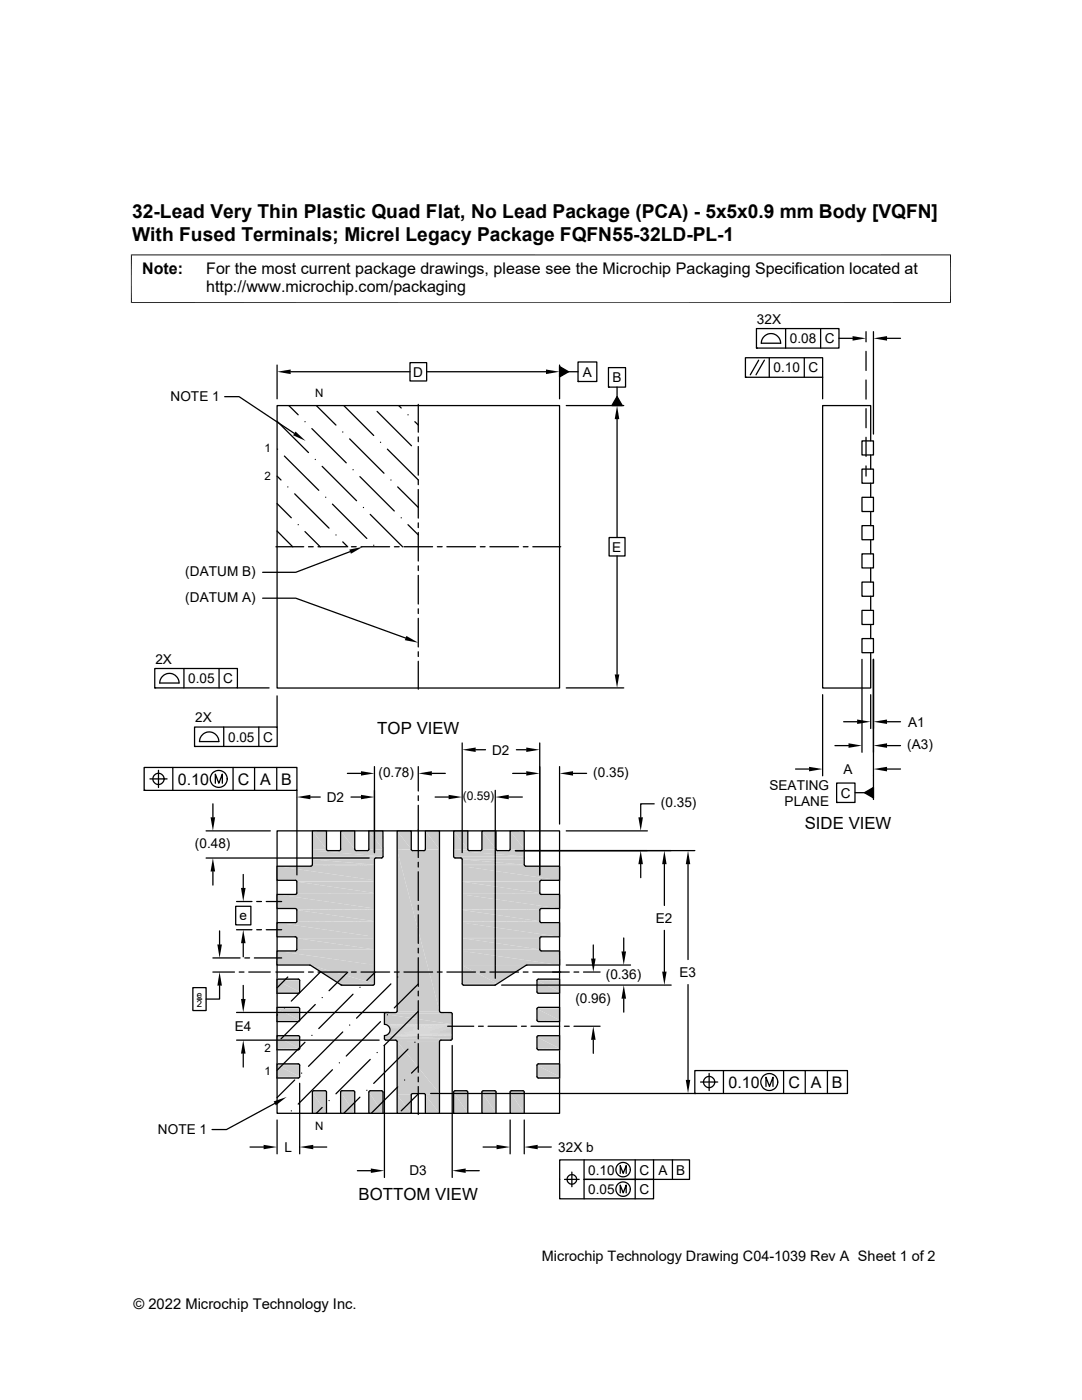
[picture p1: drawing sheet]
<svg xmlns="http://www.w3.org/2000/svg" width="216mm" height="279mm" viewBox="0 0 216 279" stroke-linecap="round" stroke-linejoin="round" font-family="sans-serif">
<g fill="none" stroke="#000" stroke-width=".25">
<path d="M55.3 80.9h56.4v56.4h-56.4zM55.3 95l.8 .8M55.3 84.1l6.3 6.2M55.4 89.6h.1M56.7 91l6.9 6.9M57.4 97.2h.1M57.6 80.9l1.9 1.9M58.8 98.6l6.9 6.8M60.9 84.2h.1M62.2 85.5l6.9 6.9M62.9 91.7h.1M63.1 80.9l3.9 3.9"/>
<path d="M64.3 93.1l6.8 6.8M65 99.2h.1M68.4 86.2h.1M68.6 80.9l6 6M69.8 87.6l6.8 6.8M70.4 93.7h.1M71.8 95.1l6.9 6.9M75.2 82.1l6.9 6.9M75.9 88.3h.1M77.3 89.6l6.2 6.2M78 95.8h.1M79.4 97.2l4.1 4.1"/>
<path d="M79.6 80.9l.5 .5M81.4 82.8h.1M82.8 84.2l.7 .6M172 99.3h2.3v2.8h-2.3zM172 93.6h2.3v2.8h-2.3zM172 88h2.3v2.8h-2.3zM173.7 88v-7.1h-9.6v56.4h9.6v-7M173.7 90.8v2.8M173.7 96.4v2.9M55.3 106l3.1 3.1M55.3 100.5l2.8 2.8M59.5 104.7h.1"/>
<path d="M60.9 106.1l3 3M66.3 100.6l6.9 6.9M67 106.8h.1M68.4 108.1l1 1M72.5 101.3h.1M73.9 102.7l6.4 6.4M74.6 108.8h.1M80.1 103.3h.1M81.4 104.7l2.1 2.1M172 116.2h2.3v2.8h-2.3zM172 110.5h2.3v2.8h-2.3zM172 104.9h2.3v2.8h-2.3z"/>
<path d="M173.7 102.1v2.8M173.7 107.7v2.8M173.7 113.3v2.9M173.7 119v2.8M172 127.4h2.3v2.9h-2.3zM172 121.8h2.3v2.8h-2.3zM173.7 124.6v2.8M55.3 165.8h56.4v56.4h-56.4z"/>
</g>
<path d="M62.3 165.8h2.9M101.8 165.8h2.8" fill="none" stroke="#ccc" stroke-width=".2"/>
<g fill="#ccc">
<path d="M101.8 165.8l2.8 3.7h-2.8z"/>
<path d="M101.8 165.8h2.8v3.7z"/>
<path d="M96.2 165.8l2.8 3.7h-2.8z"/>
<path d="M96.2 165.8h2.8v3.7z"/>
<path d="M90.5 165.8l2.8 3.7h-2.8z"/>
<path d="M90.5 165.8h2.8v3.7z"/>
<path d="M84.9 165.8l2.8 3.7h-2.8z"/>
<path d="M84.9 165.8h2.8v3.7z"/>
<path d="M79.2 165.8l2.9 3.7h-2.9z"/>
<path d="M79.2 165.8h2.9v3.7z"/>
<path d="M73.6 165.8l2.8 3.7h-2.8z"/>
<path d="M73.6 165.8h2.8v3.7z"/>
<path d="M68 165.8l2.8 3.7h-2.8z"/>
<path d="M68 165.8h2.8v3.7z"/>
<path d="M62.3 165.8l2.9 3.7h-2.9z"/>
<path d="M62.3 165.8h2.9v3.7z"/>
</g>
<g fill="none" stroke="#ccc" stroke-width=".2">
<path d="M62.3 169.5h2.9M62.3 169.6h2.9M62.3 169.6l3 .1M62.3 169.7h3M62.3 169.7l3.1 .1M67.7 169.8h3.4M67.8 169.7h3.2M67.9 169.7h3M67.9 169.6h2.9M68 169.5h2.8M70.8 169.6h-2.9M73.3 169.8h3.1"/>
<path d="M73.5 169.7h2.9M73.6 169.6h2.8M73.6 169.5h2.8M76.4 169.7h-3M79.2 169.5h2.9M79.2 169.6h2.9M79.2 169.6l3 .1M79.2 169.7h3.1M79.2 169.7l3.1 .1M84.6 169.8h3.1M84.7 169.7h3M84.8 169.7h2.9"/>
<path d="M84.8 169.6h2.9M84.9 169.6h2.8M84.9 169.5h2.8M90.5 169.5h2.8M90.5 169.6h2.9M90.5 169.6l2.9 .1M90.5 169.7h3M90.5 169.7l3.1 .1M95.9 169.8h3.4M96 169.7h3.2M96.1 169.7h3M96.1 169.6h2.9"/>
<path d="M96.1 169.5h2.9M96.2 169.5h2.8M101.5 169.8h3.1M101.6 169.7h3M101.7 169.7h2.9M101.7 169.6h2.9M101.8 169.6h2.8M101.8 169.5h2.8"/>
</g>
<g fill="#ccc">
<path d="M90.5 169.8l14.1 1.1h-14.1z"/>
<path d="M90.5 169.8h14.1v1.1z"/>
<path d="M62.3 169.8l14.1 1.1h-14.1z"/>
<path d="M62.3 169.8h14.1v1.1z"/>
</g>
<g fill="none" stroke="#ccc" stroke-width=".2">
<path d="M62.3 171h14.1M62.3 171.1h14.1M62.3 171.3h12.5M62.3 171.4h12.5M62.3 171.4h12.4M62.3 171.5h12.4M74.9 171.3h-12.6M75 171.2h-12.7M76.3 171.2h-14M76.3 171.1l-14 .1M90.5 171h14.1M90.5 171.1h14.1"/>
<path d="M90.6 171.1h14M90.7 171.2h13.9M92 171.2h12.6M92.1 171.3h12.5M92.2 171.4h12.4M92.2 171.5h12.4"/>
</g>
<g fill="#ccc">
<path d="M92.2 171.5l12.4 1.1h-12.4z"/>
<path d="M92.2 171.5h12.4v1.1z"/>
<path d="M62.3 171.5l12.4 1.1h-12.4z"/>
<path d="M62.3 171.5h12.4v1.1z"/>
</g>
<path d="M62.3 172.7h12.4M62.3 172.6h12.4M74.7 172.8h-12.5M74.7 172.9h-12.7M92.2 172.6h12.4M92.2 172.7h12.4M92.2 172.7h12.5M92.2 172.8h12.5M92.2 172.8l12.7 .1" fill="none" stroke="#ccc" stroke-width=".2"/>
<g fill="#ccc">
<path d="M92.2 172.9l19.5 2.8h-19.5z"/>
<path d="M92.2 172.9h19.5v2.8z"/>
<path d="M55.3 172.9l19.4 2.8h-19.4z"/>
<path d="M55.3 172.9h19.4v2.8z"/>
</g>
<path d="M58.9 175.7h15.8M59.1 175.7h15.6M59.1 175.8h15.6M59.2 175.9h15.5M92.2 175.7h15.6M92.2 175.9h15.6M92.2 175.9h15.5M107.8 175.8h-15.6M108 175.7h-15.8" fill="none" stroke="#ccc" stroke-width=".2"/>
<g fill="#ccc">
<path d="M92.2 176l15.5 2.2h-15.5z"/>
<path d="M92.2 176h15.5v2.2z"/>
<path d="M59.2 176l15.5 2.2h-15.5z"/>
<path d="M59.2 176h15.5v2.2z"/>
</g>
<path d="M58.9 178.5h15.8M59.1 178.4h15.6M59.2 178.4h15.5M59.2 178.3h15.5M59.2 178.2h15.5M92.2 178.2h15.5M92.2 178.3h15.5M92.2 178.3h15.6M92.2 178.4h15.6M92.2 178.5h15.8" fill="none" stroke="#ccc" stroke-width=".2"/>
<g fill="#ccc">
<path d="M92.2 178.5l19.5 2.8h-19.5z"/>
<path d="M92.2 178.5h19.5v2.8z"/>
<path d="M55.3 178.5l19.4 2.8h-19.4z"/>
<path d="M55.3 178.5h19.4v2.8z"/>
</g>
<path d="M58.9 181.3h15.8M59.1 181.4h15.6M59.2 181.4h15.5M59.2 181.5h15.5M59.2 181.6h15.5M92.2 181.4h15.6M92.2 181.5h15.6M92.2 181.5h15.5M92.2 181.6h15.5M107.8 181.4h-15.6M108 181.3h-15.8" fill="none" stroke="#ccc" stroke-width=".2"/>
<g fill="#ccc">
<path d="M92.2 181.6l15.5 2.3h-15.5z"/>
<path d="M92.2 181.6h15.5v2.3z"/>
<path d="M59.2 181.6l15.5 2.3h-15.5z"/>
<path d="M59.2 181.6h15.5v2.3z"/>
</g>
<path d="M58.9 184.1h15.8M59.1 184.1h15.6M59.2 184h15.5M59.2 183.9h15.5M92.2 183.9h15.5M92.2 184h15.6M92.2 184.1h15.6M92.2 184.1h15.8" fill="none" stroke="#ccc" stroke-width=".2"/>
<g fill="#ccc">
<path d="M92.2 184.1l19.5 2.9h-19.5z"/>
<path d="M92.2 184.1h19.5v2.9z"/>
<path d="M55.3 184.1l19.4 2.9h-19.4z"/>
<path d="M55.3 184.1h19.4v2.9z"/>
</g>
<path d="M58.9 187h15.8M59.1 187h15.6M59.2 187.1h15.5M59.2 187.2h15.5M92.2 187.1h15.6M92.2 187.2h15.5M107.8 187h-15.6M108 187h-15.8" fill="none" stroke="#ccc" stroke-width=".2"/>
<g fill="#ccc">
<path d="M92.2 187.2l15.5 2.3h-15.5z"/>
<path d="M92.2 187.2h15.5v2.3z"/>
<path d="M59.2 187.2l15.5 2.3h-15.5z"/>
<path d="M59.2 187.2h15.5v2.3z"/>
</g>
<path d="M58.9 189.8h15.8M59.1 189.7h15.6M59.2 189.7h15.5M59.2 189.6h15.5M59.2 189.5h15.5M92.2 189.5h15.5M92.2 189.6h15.5M92.2 189.6h15.6M92.2 189.7h15.6M92.2 189.7l15.8 .1" fill="none" stroke="#ccc" stroke-width=".2"/>
<g fill="#ccc">
<path d="M92.2 189.8l19.5 2.8h-19.5z"/>
<path d="M92.2 189.8h19.5v2.8z"/>
<path d="M55.3 189.8l19.4 2.8h-19.4z"/>
<path d="M55.3 189.8h19.4v2.8z"/>
</g>
<path d="M55.3 195.4h4.3M55.3 195.4l4.4 .1M55.3 195.5h4.4M55.3 195.5h4.5M55.3 195.6h4.5M61.8 192.6h12.9M105.1 192.6h-12.9M107.1 195.6l4.6 .1M107.2 195.6h4.5M107.2 195.5h4.5M107.3 195.5h4.4M107.3 195.4h4.4" fill="none" stroke="#ccc" stroke-width=".2"/>
<g fill="#ccc">
<path d="M92.2 192.6l7.1 3.7h-7.1z"/>
<path d="M92.2 192.6h12.8l-5.7 3.7z"/>
<path d="M62 192.6l12.7 3.7h-7z"/>
<path d="M62 192.6h12.7v3.7z"/>
</g>
<path d="M67.7 196.4h7M67.8 196.4h6.9M67.9 196.5h6.8M68 196.5h6.7M68.1 196.6h6.5M92.2 196.4h7.1M92.2 196.4h7M92.2 196.5h6.9M92.3 196.5h6.7M92.4 196.6h6.5" fill="none" stroke="#ccc" stroke-width=".2"/>
<g fill="#ccc">
<path d="M107.1 195.7l4.6 2.3h-4.6z"/>
<path d="M107.1 195.7h4.6v2.3z"/>
<path d="M55.3 195.7l4.5 2.3h-4.5z"/>
<path d="M55.3 195.7h4.5v2.3z"/>
</g>
<g fill="none" stroke="#ccc" stroke-width=".2">
<path d="M55.3 198.1h4.4M55.3 198.2h4.3M59.7 198.2h-4.4M59.8 198.1h-4.5M59.8 198h-4.5M107.1 198h4.6M107.2 198.1h4.5M107.3 198.2h4.4M107.4 198.2h4.3M55.3 201.1h4.3M55.3 201.1h4.4M55.3 201.2h4.5"/>
<path d="M55.3 201.2l4.5 .1M55.3 201.3h4.5M107.1 201.3h4.6M107.2 201.2h4.5M107.2 201.1h4.5M107.3 201.1h4.4M107.4 201.1h4.3"/>
</g>
<g fill="#ccc">
<path d="M79.2 169.8l8.5 32h-8.5z"/>
<path d="M79.2 169.8h8.5v32z"/>
</g>
<path d="M76.7 202.3h13.5M76.7 202.2h13.5M76.8 202.2h13.4M76.8 202.1h13.3M76.9 202.1h13.2M79 202.1h8.9M79.1 202h8.7M79.2 202h8.6M79.2 201.9h8.5M79.2 201.8h8.5" fill="none" stroke="#ccc" stroke-width=".2"/>
<g fill="#ccc">
<path d="M107.1 201.3l4.6 2.3h-4.6z"/>
<path d="M107.1 201.3h4.6v2.3z"/>
<path d="M55.3 201.3l4.5 2.3h-4.5z"/>
<path d="M55.3 201.3h4.5v2.3z"/>
</g>
<path d="M55.3 203.6h4.5M55.3 203.7h4.5M55.3 203.8h4.4M59.6 203.9h-4.3M59.7 203.8h-4.4M59.8 203.7l-4.5 .1M107.1 203.6h4.6M107.1 203.7h4.6M107.2 203.7h4.5M107.2 203.8h4.5M107.3 203.8h4.4M107.3 203.9h4.4" fill="none" stroke="#ccc" stroke-width=".2"/>
<g fill="#ccc">
<path d="M76.7 202.4l13.5 2h-13.5z"/>
<path d="M76.7 202.4h13.5v2z"/>
</g>
<g fill="none" stroke="#ccc" stroke-width=".2">
<path d="M55.3 206.7h4.3M55.3 206.7h4.4M55.3 206.8h4.4M55.3 206.8h4.5M55.3 206.9h4.5M76.7 206.7h13.5M76.7 204.4h13.5M76.9 204.5h13.3M76.9 206.6h13.3M77.1 206.5h13.1M77.1 204.6h13.1M77.3 204.7h12.9"/>
<path d="M77.3 206.4h12.9M77.5 204.8h12.7M77.5 206.3h12.7M107.1 206.9h4.6M107.2 206.9h4.5M107.2 206.8h4.5M107.3 206.7h4.4M107.4 206.7h4.3"/>
</g>
<path d="M77.6 205h12.6M77.6 206.1h12.6M77.7 205.9h12.5M77.7 205.2h12.5M77.8 205.7h12.4M77.8 205.4h12.4" fill="none" stroke="#ccc" stroke-width=".21"/>
<g fill="#ccc">
<path d="M76.7 206.7l13.5 .6h-13.5z"/>
<path d="M76.7 206.7h13.5v.6z"/>
</g>
<path d="M76.7 207.3h13.5M76.7 207.4h13.5M76.8 207.5h13.4M76.9 207.5h13.2M79.1 207.6h8.8M79.1 207.7h8.7M79.2 207.7h8.6M79.2 207.8h8.5" fill="none" stroke="#ccc" stroke-width=".2"/>
<g fill="#ccc">
<path d="M107.1 207l4.6 2.2h-4.6z"/>
<path d="M107.1 207h4.6v2.2z"/>
<path d="M55.3 207l4.5 2.2h-4.5z"/>
<path d="M55.3 207h4.5v2.2z"/>
</g>
<g fill="none" stroke="#ccc" stroke-width=".2">
<path d="M55.3 209.3h4.5M55.3 209.4h4.5M55.3 209.4h4.4M55.3 212.3h4.3M55.3 212.3l4.4 .1M55.3 212.4h4.4M55.3 212.4h4.5M55.3 212.5h4.5M59.6 209.5h-4.3M59.7 209.5h-4.4M59.8 209.3h-4.5M107.1 212.5l4.6 .1"/>
<path d="M107.1 209.3h4.6M107.2 212.5h4.5M107.2 212.4h4.5M107.2 209.4h4.5M107.3 209.5h4.4M107.3 212.4h4.4M107.4 212.3h4.3"/>
</g>
<g fill="#ccc">
<path d="M107.1 212.6l4.6 2.3h-4.6z"/>
<path d="M107.1 212.6h4.6v2.3z"/>
<path d="M55.3 212.6l4.5 2.3h-4.5z"/>
<path d="M55.3 212.6h4.5v2.3z"/>
</g>
<g fill="none" stroke="#ccc" stroke-width=".2">
<path d="M55.3 214.9h4.5M55.3 215h4.5M59.6 215.1h-4.3M59.7 215.1h-4.4M59.8 215l-4.5 .1M62.3 217.9h2.9M62.4 217.8h2.7M62.5 217.7h2.5M68 217.9h2.8M68 217.8h2.8M68 217.8h2.7M68.1 217.7h2.6"/>
<path d="M73.6 217.9h2.8M73.6 217.8h2.8M73.7 217.8h2.6M73.7 217.7h2.6M90.5 217.9h2.8M90.5 217.8l2.8 .1M90.6 217.8h2.7M90.6 217.7h2.6M96.2 217.9h2.8M96.2 217.8h2.8M96.2 217.8h2.7M96.3 217.7h2.5"/>
<path d="M101.8 217.9h2.8M101.8 217.8h2.8M101.9 217.8h2.6M101.9 217.7h2.6M107.1 214.9h4.6M107.2 215h4.5M107.3 215.1h4.4"/>
</g>
<g fill="#ccc">
<path d="M79.2 207.9l8.5 10.3h-8.5z"/>
<path d="M79.2 207.9h8.5v10.3z"/>
</g>
<path d="M79.2 218.4h2.9M79.2 218.5h2.9M82.2 218.3l-3 .1M82.3 218.3h-3.1M82.3 218.2l-3.1 .1M84.6 218.2h3.1M84.7 218.3h3M84.8 218.4h2.9M84.9 218.4h2.8M84.9 218.5h2.8" fill="none" stroke="#ccc" stroke-width=".2"/>
<g fill="#ccc">
<path d="M101.8 218l2.8 4.2h-2.8z"/>
<path d="M101.8 218h2.8v4.2z"/>
<path d="M96.2 218l2.8 4.2h-2.8z"/>
<path d="M96.2 218h2.8v4.2z"/>
<path d="M90.5 218l2.8 4.2h-2.8z"/>
<path d="M90.5 218h2.8v4.2z"/>
<path d="M84.9 218.5l2.8 3.7h-2.8z"/>
<path d="M84.9 218.5h2.8v3.7z"/>
<path d="M79.2 218.5l2.9 3.7h-2.9z"/>
<path d="M79.2 218.5h2.9v3.7z"/>
<path d="M73.6 218l2.8 4.2h-2.8z"/>
<path d="M73.6 218h2.8v4.2z"/>
<path d="M68 218l2.8 4.2h-2.8z"/>
<path d="M68 218h2.8v4.2z"/>
<path d="M62.3 218l2.9 4.2h-2.9z"/>
<path d="M62.3 218h2.9v4.2z"/>
</g>
<g fill="none" stroke="#000" stroke-width=".25">
<path d="M44.8 79.2h2.9l11 7.3M55.3 72.9v6.7M58 74.2h23.8M81.8 72.4h3.3v3.6h-3.3zM85.1 74.2h23.8M111.7 73.2l1.8 1-1.8 1zM111.7 72.9v6.7M113.5 74.2h1.8M115.3 72.2h3.8v3.9h-3.8zM115.3 76.1h.1M121.4 73.4h3.4v3.9h-3.4zM121.4 77.3h.1"/>
<path d="M123.1 79.1l1.1 1.8h-2.1zM123.1 77.3v1.8M148.7 71.4h15.4v3.9h-15.4zM148.7 75.3h.1M150.9 65.6h16.5v3.9h-16.5zM150.9 69.5h.1M151.4 71.9l-1.7 2.9M152.5 67.1a1.91 1.91 0 0 1 2.1-.4 1.91 1.91 0 0 1 1.2 1.8h-3.9l.1-.6zM152.5 71.9l-1.6 2.9M153.5 71.4v3.9M156.8 65.6v3.9M160.5 71.4v3.9"/>
<path d="M163.7 65.6v3.9M164.1 75.3v4.3M167.4 67.5h2.7M172.8 66.2v2M172.8 70.1v3.8M172.8 75.8v3.9M174.3 66.2v20.4M177 67.5h2.7M83.5 80.7v5.6M83.5 87.2v1M83.5 89.1v5.7M83.5 95.8v.9"/>
<path d="M83.5 97.7v5.7M113 80.9h11.5M123.1 83.7v23.6M172.8 81.6v3.8M172.8 87.3v3.8M172.8 93v2M52.4 119.4h6.6l21.9 7.9M55.1 109.1h5.5M61.6 109.1h.9M63.5 109.1h5.7M69.9 110.1l-10.9 4.1h-6.6M70.1 109.1h1"/>
<path d="M72 109.1h5.7M78.7 109.1h1M80.6 109.1h5.7M83.5 104.4v.9M83.5 106.3v5.7M83.5 112.9v1M83.5 114.8v5.7M87.3 109.1h.9M89.2 109.1h5.7M95.8 109.1h1M97.7 109.1h5.8M104.4 109.1h1"/>
<path d="M106.3 109.1h5.6M121.5 107.3h3.2v3.7h-3.2zM123.1 111v23.6M30.9 133.4h16.5v3.9h-16.5zM30.9 137.3h.1M32.4 135a1.91 1.91 0 0 1 2.1-.5 1.91 1.91 0 0 1 1.2 1.8h-3.8l.1-.6zM36.7 133.4v3.9M43.7 133.4v3.9M47.3 137.3h6.4M55.3 138.9v6.2M83.5 121.5v.9M83.5 123.4v5.7"/>
<path d="M83.5 130.1v.9M83.5 132v5.5M113 137.3h11.5M164.1 138.6v16.2M172 131.6v18.5M173.7 138.6v6.8M174.3 131.6v28M28.8 153.2h30.4v4.5h-30.4zM28.8 157.7h.1M29.9 155.4h3.4M31.6 153.7v3.5M34.5 153.2v4.5"/>
<path d="M38.8 145.1h16.5v3.9h-16.5zM38.8 149h.1M40.4 146.6a1.91 1.91 0 0 1 2.1-.4 1.91 1.91 0 0 1 1.2 1.8h-3.9l.1-.6zM43 156.3v-1.8l.7 1.8 .7-1.8v1.8M44.6 145.1v3.9M46.5 153.2v4.5M50.8 153.2v4.5M51.6 145.1v3.9M55.2 153.2v4.5M59.2 157.7v16.9M61.9 159.1h2M69.3 154.3h2.7"/>
<path d="M70 159.1h2M74.7 153v17.2M83.5 153v4.9M83.5 158.8v1M86.2 154.3h2.7M86.8 159.1h2.7M92.2 148.3v21.9M94.9 149.6h2M98.8 157.7v37.5M101.5 159.1h2.7M102.3 154.3h2.7M103 149.6h2"/>
<path d="M107.7 148.3v26.3M111.7 153v11.5M114.3 154.3h2.8M158.8 153.5h2.6M166.6 148.8h2.7M166.9 156.3h3.7v3.8h-3.7zM168.3 144h2.7M170.6 158.2h1.9M172.5 158.2l1.8-1v2zM177 144h2.7M177 148.8h2.7M177 153.5h2.7"/>
<path d="M41.1 171.2h32.6M41.1 165.8h12.8M42.5 160.4v2.7M42.5 173.9v2.7M47.2 179.9h3.1M48.5 174.5v2.7M51.2 179.9h1M53.1 179.9h3.1M75 171.2h1.2l.2-.3v-5.1h-2.8v3.7l-.2 .3h-2.4l-.2-.3v-3.7h-2.8v3.7l-.2 .3h-2.4l-.2-.3v-3.7h-2.9v6.8M75 171.2l-.3 .2v25l-.3 .2h-6.3l-6.3-4h-6.5v-2.8h3.7l.2-.3v-2.3l-.1-.2h-3.8v-2.9h3.7l.2-.2v-2.4l-.1-.1-3.8-.1v-2.8h3.7l.2-.2v-2.4l-.1-.2h-3.8v-2.8l6.8-.1 .2-.2M83.5 160.7v10.4M83.5 172.1v.9"/>
<path d="M83.5 174v5.7M90.5 170.9l.2 .3h1.2M96.1 169.5l-.2 .3h-2.3l-.3-.3v-3.7h-2.8v5.1M96.2 169.5v-3.7h2.8v3.7l.2 .3h2.4l.2-.3v-3.7h2.8v6.8l.1 .2 7 .1v2.8h-3.8l-.2 .2v2.4l.2 .2h3.8v2.8h-3.8l-.2 .2v2.4l.2 .2h3.8v2.9h-3.8l-.2 .2v2.3l.2 .3h3.8v2.8h-6.6l-6.4 4h-6.2l-.2-.1-.1-25.1-.3-.2M102.8 169.8h35.8M113 165.8h16.2M127.8 172.5v2.7M130.5 160.4h-2.7v2.7M132.6 172.5v8.2M137.3 172.5v19M166.9 160.1h.1M38.5 197.1h2.6v4.6h-2.6z"/>
<path d="M39.3 199.4h1M42.5 191.2h5.4M42.5 194h4.3M43.8 196.7v2.7h-2.7M43.8 185.8v2.7M47 180.9h3.1v3.7h-3.1zM47.2 185.5h3.1M47.7 194h1M48.5 196.7v2.7M48.5 188.2v2.7M48.9 191.2h.9M49.6 194h4.3"/>
<path d="M50.8 191.2h5.4M51.2 185.5h1M53.1 185.5h3.1M55.1 194h5.5M55.3 195.4l4.4 .1 .1 .1v2.5l-.2 .1h-4.3zM57.4 195l-2.1 2.1M61.6 194h.9M63.5 194h5.7M63.9 194l-5.8 5.8M64.3 199.1h.1M69.4 194l-3.7 3.7M70.1 194h1"/>
<path d="M70.4 198.4l-6.8 6.9M71.8 197h.1M72 194h5.7M74.9 194l-1.7 1.7M78 196.4l-6.9 6.8M78.7 194h1M79.4 195h.1M80.6 194h5.7M83.5 180.7v.9M83.5 182.6v5.7M83.5 189.2v1M83.5 191.1v5.8"/>
<path d="M83.5 197.8v1M83.5 199.7v5.7M83.5 196.4l-4.8 4.7M87.3 194h.9M89.2 194h5.7M95.8 194h1M97.7 194h5.8M100.1 196.6h33.8M104.4 194h1M107.2 195.5l4.5-.1v2.8h-4.3l-.3-.2zM113 192.6h12.8M113.6 194h-7.3"/>
<path d="M114.5 194h1M116.4 194h3.3M118.4 188.6v2.7M124.5 187.2v2.7M124.5 199.3v2.7M132.6 185.7v8.2M137.3 196.5v19M47.2 207.6h28.4M47.2 202.1h30.4M48.5 210.3v2.7M55.3 206.7h4.4l.1 .2v2.5l-.2 .1h-4.3zM55.3 212.3l4.4 .1 .1 .1v2.5l-.2 .1h-4.3z"/>
<path d="M55.4 202.5l-.1 .1M56.7 201.1h.1M58.8 215.5l-3.5 3.6M59.5 201h-4.2v2.9h4.3l.2-.3v-2.3l-.3-.2M59.8 216.2v14.1M60.2 214.2h.1M60.9 208l-5.6 5.6M62.2 206.6h.1M62.4 217.8l2.5-.1 .3 .2v4.3h-2.9zM62.9 200.5l-6.8 6.8M65.7 219.6h.1M66.3 213.5l-6.8 6.8"/>
<path d="M67.7 212.1h.1M68.1 217.8l2.5-.1 .2 .2v4.3h-2.8zM68.4 206l-6.8 6.8M69.8 204.6h.1M71.8 219l-3.2 3.2M73.2 217.6h.1M73.6 218l.2-.3h2.4l.2 .2v4.3h-2.8v-4.2M73.9 211.4l-6.9 6.9M75.2 210.1h.1M75.9 203.9l-6.8 6.9M76.7 208.6v26.4M77.3 202.5h.1"/>
<path d="M79 202.1h-2.1l-.1 .1-.1 2.2a1.12 1.12 0 0 1 1.1 1.1 1.12 1.12 0 0 1-1.1 1.2v.7l.2 .2h2.1l.2 .3M79.2 201.8l-.2 .3M79.2 201.8v-36h2.9v3.7l.2 .3h2.4l.2-.3v-3.7h2.8v36l.3 .3M79.4 216.9l-5.3 5.3M80.7 215.5h.1M81.4 209.4l-6.8 6.8M82.8 208h.1M83.5 201.8l-6.9 6.9M83.5 206.4v.9M83.5 208.3v5.7M83.5 214.9v1M83.5 216.9v5.5"/>
<path d="M83.5 218.3l-3.4 3.4M83.5 212.8l-1.4 1.4M85.9 218.2h52.7M88 202.1h2l.2 .2v5.1l-.2 .2h-2.1l-.2 .3v14.3h-2.8v-3.7l-.2-.3h-2.4l-.2 .2v3.8h-2.9v-14.3M89.3 204.8h5.2M90.2 208.6v26.4M90.5 218l.2-.3h2.4l.2 .1v4.4h-2.8v-4.2M95.5 204.8h.9M96.2 217.8l2.6-.1 .1 .1 .1 4.4h-2.8zM97.4 204.8h5.7M101.9 217.8l2.5-.1 .2 .2v4.3h-2.8zM104.1 204.8h.9"/>
<path d="M106 204.8h5.7M107.2 212.4l4.5-.1v2.8h-4.3l-.3-.2zM107.2 206.8l4.5-.1v2.8h-4.3l-.3-.2zM107.4 201h4.3v2.9h-4.3l-.3-.3v-2.3l.3-.2M112.6 204.8h1M114.5 204.8h5.2M118.4 207.5v2.7M138.6 213.7h30.5v4.5h-30.5zM138.6 218.2h.1M139.8 215.9h3.4M141.5 214.2v3.5M144.4 213.7v4.5"/>
<path d="M152.8 216.8v-1.8l.7 1.8 .7-1.8v1.8M156.4 213.7v4.5M160.7 213.7v4.5M165.1 213.7v4.5M49.9 228.9h2.7M54.8 220.2l-9.6 5.2h-2.9M55.3 223.5v6.8M58.1 221.7h.1M62.5 228.9h2.7M64.3 221l-1.2 1.2M71.3 233.6h2.7M92.9 233.6h2.7"/>
<path d="M96.4 228.9h2.7M101.8 223.5v6.8M104.6 223.5v6.8M107.3 228.9h2.7M112.6 235.4h3M114.1 233.9v2.9M116.5 231.5v3.9h13.9v3.8h-18.7v-7.7h25.9v3.9h-21.1v3.8M123.8 234.2v-1.6l.6 1.6 .5-1.6v1.6M123.8 238.1v-1.6l.6 1.6 .5-1.6v1.6M126.7 231.5v7.7M130.4 231.5v3.9M134.2 231.5v3.9"/>
<circle cx="31.6" cy="155.4" r="1.12"/>
<circle cx="43.6" cy="155.5" r="1.69"/>
<circle cx="141.5" cy="215.9" r="1.12"/>
<circle cx="153.5" cy="215.9" r="1.69"/>
<circle cx="114.1" cy="235.4" r=".96"/>
<circle cx="124.3" cy="237.3" r="1.44"/>
<circle cx="124.3" cy="233.4" r="1.44"/>
</g>
<g fill="#000">
<path d="M55.3 74.2l2.7-.5v1zM108.9 73.7l2.8 .5-2.8 .5zM111.7 73.2l1.8 1-1.8 1zM170.1 67.1l2.7 .4-2.7 .5zM174.3 67.5l2.7-.4v.9zM59 86.1l2 1.9-2.5-1.1zM123.1 80.9l.5 2.8h-.9zM123.1 79.1l1.1 1.8h-2.1zM69.7 109.7l2.7-.6-2.4 1.4zM81.1 126.9l2.4 1.4-2.7-.5zM122.7 134.6h.9l-.5 2.7zM59.2 159.1l2.7-.5v.9z"/>
<path d="M72 158.6l2.7 .5-2.7 .4zM72 153.9l2.7 .4-2.7 .5zM83.5 154.3l2.7-.4v.9zM89.5 158.6l2.7 .5-2.7 .4zM92.2 149.6l2.7-.4v.9zM98.8 159.1l2.7-.5v.9zM105 149.2l2.7 .4-2.7 .5zM105 153.9l2.7 .4-2.7 .5zM111.7 154.3l2.6-.4v.9zM161.4 153l2.7 .5-2.7 .4zM169.3 148.3l2.7 .5-2.7 .4zM171 143.6l2.7 .4-2.7 .5z"/>
<path d="M172.5 158.2l1.8-1v2zM174.3 144l2.7-.4v.9zM174.3 148.8l2.7-.5v.9zM174.3 153.5l2.7-.5v.9zM42 163.1h.9l-.4 2.7zM42.5 171.2l.4 2.7h-.9zM48.1 177.2h.9l-.5 2.7zM127.8 169.8l.5 2.7h-.9zM127.4 163.1h.9l-.5 2.7zM132.6 169.8l.4 2.7h-.9zM137.3 169.8l.4 2.7h-.9zM43.4 188.5h.9l-.5 2.7z"/>
<path d="M43.8 194l.5 2.7h-.9zM48.1 199.4h.9l-.5 2.7zM48.5 185.5l.5 2.7h-.9zM117.9 191.3h1l-.5 2.7zM124.5 196.6l.4 2.7h-.9zM124 189.9h.9l-.4 2.7zM132.1 193.9h.9l-.4 2.7zM48.5 207.6l.5 2.7h-.9zM54.6 219.8l2.6-.9-2.2 1.7zM118.4 204.8l.5 2.7h-1zM136.8 215.5h.9l-.4 2.7zM52.6 228.5l2.7 .4-2.7 .5z"/>
<path d="M59.8 228.9l2.7-.4v.9zM74 233.2l2.7 .4-2.7 .5zM90.2 233.6l2.7-.4v.9zM99.1 228.5l2.7 .4-2.7 .5zM104.6 228.9l2.7-.4v.9z"/>
</g>
<path d="M26.1 50.9h163.7M26.2 50.8v9.7M189.7 50.8v9.7M26.1 60.4h163.7" fill="none" stroke="#000" stroke-width=".2"/>
<g font-size="3.8">
<text x="26.4" y="43.5">32-Lead Very Thin Plastic Quad Flat, No Lead Package (PCA) - 5x5x0.9 mm Body [VQFN]</text>
<text x="26.4" y="48">With Fused Terminals; Micrel Legacy Package FQFN55-32LD-PL-1</text>
</g>
<g font-size="3.3">
<text x="75.3" y="146.6">TOP VIEW</text>
<text x="160.6" y="165.5">SIDE VIEW</text>
<text x="71.6" y="239.6">BOTTOM VIEW</text>
</g>
<g font-size="3.2">
<text x="28.4" y="54.6">Note:</text>
<text x="41.1" y="58.3">http://www.microchip.com/packaging</text>
<text x="41.1" y="54.6">For the most current package drawings, please see the Microchip Packaging Specification located at</text>
<text x="35.5" y="156.6">0.10</text>
<text x="47.5" y="156.6">C</text>
<text x="51.9" y="156.6">A</text>
<text x="56.1" y="156.6">B</text>
<text x="145.4" y="217.1">0.10</text>
<text x="157.4" y="217.1">C</text>
<text x="161.8" y="217.1">A</text>
<text x="166" y="217.1">B</text>
</g>
<g font-size="2.9">
<text x="108.1" y="251.7">Microchip Technology Drawing C04-1039 Rev A Sheet 1 of 2</text>
<text x="26.6" y="261.3">© 2022 Microchip Technology Inc.</text>
</g>
<g font-size="2.7">
<text x="151" y="64.6">32X</text>
<text x="157.6" y="68.5">0.08</text>
<text x="164.6" y="68.5">C</text>
<text x="82.5" y="75.2">D</text>
<text x="116.3" y="75.2">A</text>
<text x="122.2" y="76.3">B</text>
<text x="154.4" y="74.3">0.10</text>
<text x="161.3" y="74.3">C</text>
<text x="34" y="80.1">NOTE 1</text>
<text x="122.2" y="110.1">E</text>
<text x="37" y="114.9">(DATUM B)</text>
<text x="37" y="120.1">(DATUM A)</text>
<text x="31" y="132.4">2X</text>
<text x="37.6" y="136.3">0.05</text>
<text x="44.6" y="136.3">C</text>
<text x="38.9" y="144.1">2X</text>
<text x="45.5" y="148">0.05</text>
<text x="52.5" y="148">C</text>
<text x="181" y="149.5">(A3)</text>
<text x="181.2" y="145">A1</text>
<text x="75.5" y="155">(0.78)</text>
<text x="98.2" y="150.6">D2</text>
<text x="118.4" y="155">(0.35)</text>
<text x="168.3" y="154.5">A</text>
<text x="65.2" y="160">D2</text>
<text x="131.9" y="161.1">(0.35)</text>
<text x="153.5" y="157.6">SEATING</text>
<text x="156.5" y="160.8">PLANE</text>
<text x="167.8" y="159.2">C</text>
<text x="38.9" y="169.2">(0.48)</text>
<text x="47.8" y="183.7">e</text>
<text x="130.9" y="184.1">E2</text>
<text x="120.9" y="195.3">(0.36)</text>
<text x="135.6" y="194.9">E3</text>
<text x="114.8" y="200.1">(0.96)</text>
<text x="46.8" y="205.8">E4</text>
<text x="31.5" y="226.4">NOTE 1</text>
<text x="56.7" y="229.9">L</text>
<text x="111.4" y="229.9">32X b</text>
<text x="81.7" y="234.6">D3</text>
<text x="117.4" y="234.4">0.10</text>
<text x="117.4" y="238.3">0.05</text>
<text x="127.6" y="234.4">C</text>
<text x="127.6" y="238.3">C</text>
<text x="131.4" y="234.4">A</text>
<text x="134.9" y="234.4">B</text>
</g>
<text font-size="2.4" x="92.3" y="159.7">(0.59)</text>
<g font-size="2.3">
<text x="62.9" y="79.2">N</text>
<text x="52.7" y="90.2">1</text>
<text x="52.7" y="95.9">2</text>
<text x="52.7" y="214.5">1</text>
<text x="52.7" y="210">2</text>
<text x="62.9" y="225.5">N</text>
</g>
<g font-size="1.9">
<text x="39.3" y="199.2">e</text>
<text x="39.3" y="201">2</text>
</g>
</svg>
